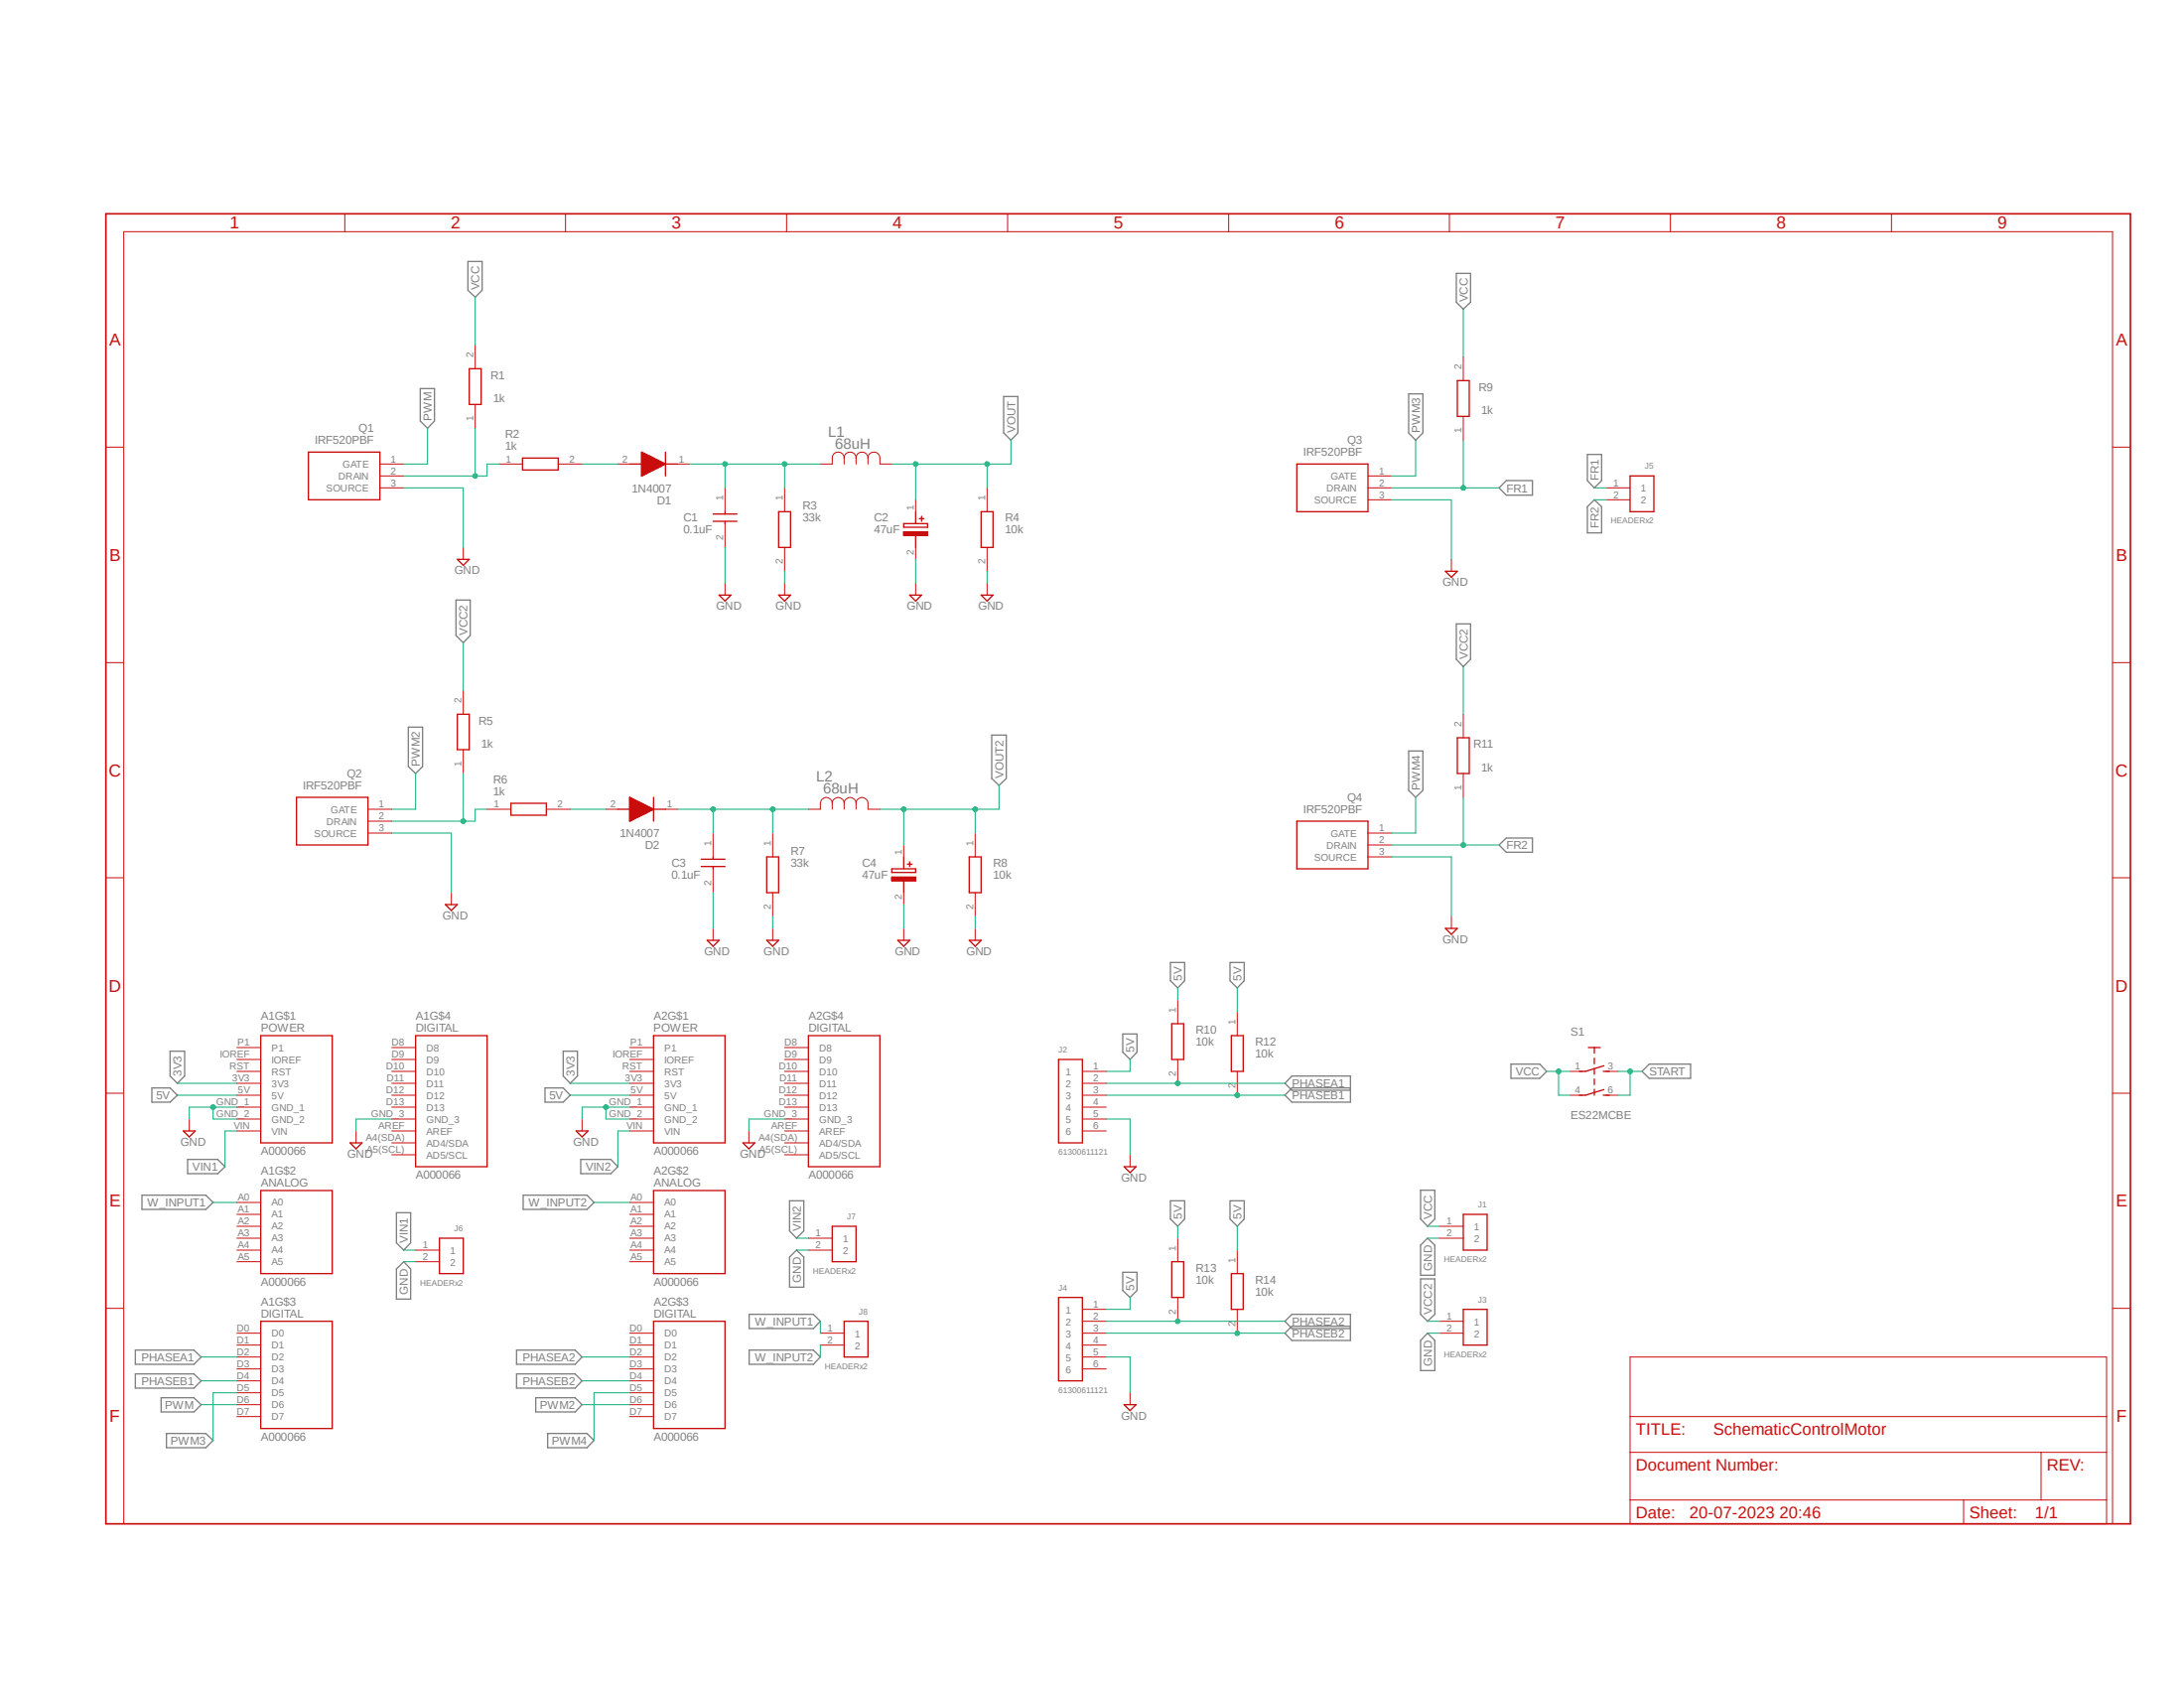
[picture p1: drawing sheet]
<svg xmlns="http://www.w3.org/2000/svg" width="279mm" height="216mm" viewBox="0 0 279 216" stroke-linecap="round" stroke-linejoin="round" font-family="sans-serif">
<path d="M13.2 27.2l259.6 168.1M272.8 27.2l-259.6 168.1" fill="none" stroke="#fff" stroke-width=".13"/>
<g fill="none" stroke="#808080" stroke-width=".17">
<path d="M59.9 33.4h1.8v3.7l-.9 .9-.9-.9zM186.3 35h1.8v3.7l-.9 .8-.9-.8zM53.8 49.7h1.8v4.1l-.9 1-.9-1zM128.4 50.7h1.8v4.7l-.9 .9-.9-.9zM180.2 50.4h1.8v5l-.9 .9-.9-.9zM203.1 58.1h1.8v3.4l-.9 .9-.9-.9zM58.3 76.8h1.9v4.5l-.9 .9-1-.9zM186.3 79.8h1.8v4.5l-.9 1-.9-1zM191.8 62.4l.9-.9h3.3v1.8h-3.3zM204 63.9l.9 .9v3.4h-1.8v-3.4zM52.2 93h1.9v5l-.9 .9-1-.9zM126.9 94h1.8v5.6l-.9 .9-.9-.9z"/>
<path d="M180.2 96.1h1.8v5l-.9 .9-.9-.9zM191.8 108.1l.9-.9h3.3v1.8h-3.3zM19.4 139.1h2.4l.9 1-.9 .9h-2.4zM21.8 134.5h1.8v3.1l-.9 1-.9-1zM69.7 139.1h2.4l.8 1-.8 .9h-2.4zM72.1 134.5h1.8v3.1l-1 1-.8-1zM143.6 132.2h1.9v2.4l-.9 .9-1-.9zM149.7 123.1h1.9v2.3l-.9 1-1-1zM157.4 123.1h1.8v2.3l-.9 1-.9-1zM172.8 139.1h-7.5l-.9 1 .9 .9h7.5v-3.4h-7.5l-.9 1 .9 .8h7.5M193.3 136.1h3.7l.9 .9-.9 .9h-3.7zM210.1 137l.9-.9h5.3v1.8h-5.3z"/>
<path d="M18.2 152.9h8.1l1 .9-1 .9h-8.1zM24 148.3h3.9l.9 .9-.9 .9h-3.9zM50.7 155.1h1.8v3.9l-.9 .9-.9-.9zM66.9 152.9h8.2l.9 .9-.9 .9h-8.2zM74.3 148.3h3.8l.9 .9-.9 .9h-3.8zM101 153.6h1.8v3.8l-.9 1-.9-1zM101.9 159.9l.9 .9v3.8h-1.8v-3.8zM149.7 153.6h1.9v2.3l-.9 .9-1-.9zM157.4 153.6h1.8v2.3l-.9 .9-.9-.9zM181.7 152.2h1.9v3.7l-1 .9-.9-.9zM182.6 158.4l1 .9v3.8h-1.9v-3.8zM17.3 172.7h7.5l.9 .9-.9 .9h-7.5z"/>
<path d="M17.3 175.7h7.5l.9 .9-.9 .9h-7.5zM20.6 178.8h4.2l.9 .9-.9 .9h-4.2zM51.6 161.4l.9 .9v3.9h-1.8v-3.9zM66.1 172.7h7.5l.9 .9-.9 .9h-7.5zM66.1 175.7h7.5l.9 .9-.9 .9h-7.5zM68.5 178.8h5.1l.9 .9-.9 .9h-5.1zM95.8 172.7h8.3l.8 .9-.8 .9h-8.3zM95.8 168.1h8.3l.8 .9-.8 .9h-8.3zM143.6 162.7h1.9v2.4l-.9 .8-1-.8zM172.8 169.6h-7.5l-.9 .9 .9 .9h7.5v-3.3h-7.5l-.9 .9 .9 .9h7.5M181.7 163.6h1.9v4.5l-1 .9-.9-.9zM182.6 170.5l1 .9v3.9h-1.9v-3.9z"/>
<path d="M21.3 183.3h5l1 .9-1 1h-5zM70.1 183.3h5l.9 .9-.9 1h-5z"/>
</g>
<g fill="none" stroke="#c90d0c" stroke-width=".17">
<path d="M39.5 57.8h9.1v6.1h-9.1zM60 47.2h1.6v4.5h-1.6zM66.8 58.6h4.6v1.5h-4.6zM80.6 59.4h6.1M82.1 57.8l3 1.6-3 1.5zM82.1 60h1.8M82.1 59.9h2M82.1 59.8h2.1M82.1 59.7h2.3M82.1 59.6h2.5M82.1 59.5h2.7M82.1 59.4h2.9"/>
<path d="M82.1 59.3h2.9M82.1 59.2h2.7M82.1 59.1h2.5M82.1 59h2.4M82.1 58.9h2.2M82.1 58.8h2M82.1 58.8h1.8M82.1 58.6h1.6M82.1 58.5h1.5M82.1 58.5h1.3M82.1 58.4h1.1M82.1 58.3h1"/>
<path d="M82.1 58.2h.7M82.1 58.1h.6M82.1 58h.4M82.1 58h.2M82.1 57.9h.1M85.1 57.8v3.1M165.9 59.4h9.1v6h-9.1zM186.4 48.7h1.6v4.6h-1.6zM58.5 71.5h1.5l-.7 .8zM82.1 60.9h.1M82.1 60.8h.2M82.1 60.7h.4"/>
<path d="M82.1 60.6h.5M82.1 60.5h.7M82.1 60.4h.9M82.1 60.3h1.1M82.1 60.2h1.3M82.1 60.2h1.4M82.1 60.1h1.6M91.2 65.7h3.1M91.2 66.7h3.1M92 76.1h1.5l-.7 .8zM92.8 65.4v.3M92.8 66.7v.3"/>
<path d="M99.6 65.4h1.5v4.6h-1.5zM99.6 76.1h1.5l-.7 .8zM115.6 67h3.1v.4h-3.1zM115.6 68h3.1v.5h-3.1zM115.6 68.4h3.1M115.6 68.3h3.1M115.6 68.2h3.1M115.6 68.1h3.1M116.4 76.1h1.5l-.8 .8zM117.1 65.4v1.6M117.1 68.5v1.5M117.6 66.3h.6"/>
<path d="M117.9 66v.7M125.5 65.4h1.5v4.6h-1.5zM125.5 76.1h1.5l-.7 .8zM184.9 73.1h1.5l-.7 .7zM208.5 60.9h3.1v4.5h-3.1zM58.5 91.4h1.5v4.5h-1.5zM186.4 94.4h1.6v4.5h-1.6zM37.9 102h9.2v6.1h-9.2zM57 115.7h1.5l-.8 .8zM65.4 102.7h4.5v1.6h-4.5zM79 103.5h6.1M80.6 102l3 1.5-3 1.5"/>
<path d="M80.6 102v3M80.6 105h.1M80.6 104.9h.2M80.6 104.9h.4M80.6 104.7h.6M80.6 104.6h.7M80.6 104.6h.9M80.6 104.5h1.1M80.6 104.4h1.3M80.6 104.3h1.4M80.6 104.2h1.6M80.6 104.1h1.8"/>
<path d="M80.6 104.1h2M80.6 104h2.2M80.6 103.8h2.3M80.6 103.8h2.5M80.6 103.7h2.7M80.6 103.6h2.9M80.6 103.4h2.8M80.6 103.3h2.6M80.6 103.3h2.5M80.6 103.2h2.3M80.6 103.1h2.1M80.6 103h1.9"/>
<path d="M80.6 102.9h1.7M80.6 102.8h1.6M80.6 102.7h1.4M80.6 102.6h1.2M80.6 102.5h1.1M80.6 102.4h.8M80.6 102.4h.7M80.6 102.3h.5M80.6 102.2h.3M80.6 102.1h.2M80.6 102h.1M83.6 102v3"/>
<path d="M89.7 109.9h3.1M89.7 110.8h3.1M91.2 109.6v.3M91.2 110.8v.3M98.1 109.6h1.5v4.6h-1.5zM114.1 111.1h3v.5h-3zM114.1 112.2h3v.4h-3zM114.1 112.6h3M114.1 112.5h3M114.1 112.4h3M114.1 112.3h3M114.1 112.2h3"/>
<path d="M115.6 109.6v1.5M115.6 112.6v1.6M116.1 110.5h.6M116.4 110.2v.6M124 109.6h1.5v4.6h-1.5zM165.9 105h9.1v6.1h-9.1zM184.9 118.7h1.5l-.7 .8zM33.4 132.5h9.1v13.7h-9.1zM53.2 132.5h9.1v16.7h-9.1zM83.6 132.5h9.2v13.7h-9.2zM90.5 120.3h1.5l-.8 .7zM98.1 120.3h1.5l-.8 .7z"/>
<path d="M103.4 132.5h9.2v16.7h-9.2zM114.9 120.3h1.5l-.8 .7zM124 120.3h1.5l-.7 .7zM135.4 135.5h3.1v10.7h-3.1zM149.9 130.9h1.5v4.6h-1.5zM157.5 132.5h1.5v4.5h-1.5zM203.2 134h1.5M204 134v.7M204 135.3v.8M204 136.7v.7M204 138v.7M204 139.3v.8"/>
<path d="M205.1 137h.8M205.2 136.3l-2.4 .7h-.7M205.2 139.4l-2.4 .7h-.7M23.5 144.7h1.5l-.8 .7zM33.4 152.3h9.1v10.6h-9.1zM44.8 146.2h1.5l-.7 .7zM56.2 158.4h3.1v4.5h-3.1zM73.7 144.7h1.5l-.7 .7zM83.6 152.3h9.2v10.6h-9.2zM95 146.2h1.6l-.8 .7zM106.5 156.8h3v4.6h-3zM143.8 149.2h1.5l-.7 .8z"/>
<path d="M187.2 155.3h3v4.6h-3zM205.1 140.1h.8M33.4 169h9.1v13.7h-9.1zM83.6 169h9.2v13.7h-9.2zM108 169h3v4.6h-3zM135.4 165.9h3.1v10.7h-3.1zM143.8 179.7h1.5l-.7 .7zM149.9 161.4h1.5v4.5h-1.5zM157.5 162.9h1.5v4.6h-1.5zM187.2 167.5h3v4.5h-3z"/>
</g>
<g fill="none" stroke="#c90d0c" stroke-width=".13">
<path d="M44.1 27.3v2.3M72.3 27.3v2.3M100.6 27.3v2.3M128.9 27.3v2.3M157.2 27.3v2.3M185.4 27.3v2.3M213.7 27.3v2.3M242 27.3v2.3M13.5 57.2h2.3M48.6 59.4h3M60.8 44.1v3.1M60.8 51.7v3.1"/>
<path d="M63.8 59.4h3M71.4 59.4h3.1M79 59.4h1.6M86.7 59.4h1.5M108 58.6a.76 .76 0 0 0-.8-.8 .76 .76 0 0 0-.7 .8v.8h-1.6M108 58.6a.76 .76 0 0 1 .8-.8 .76 .76 0 0 1 .7 .8M108 58.6v.8M109.5 58.6a.76 .76 0 0 1 .8-.8 .76 .76 0 0 1 .7 .8M109.5 58.6v.8M111 58.6v.8M111 58.6a.76 .76 0 0 1 .8-.8 .76 .76 0 0 1 .8 .8v.8h1.5M187.2 45.6v3.1"/>
<path d="M187.2 53.3v3M270.3 57.2h2.2M48.6 60.9h3M48.6 62.4h3M59.3 70v1.5M92.8 62.4v3M92.8 67v3M92.8 74.6v1.5M100.4 62.4v3M100.4 70v3.1M100.4 74.6v1.5M117.1 63.9v1.5"/>
<path d="M117.1 70v1.5M117.1 74.6v1.5M126.3 62.4v3M126.3 70v3.1M126.3 74.6v1.5M175 60.9h3.1M175 62.4h3.1M175 63.9h3.1M185.7 71.5v1.6M205.5 62.4h3M205.5 63.9h3M13.5 84.8h2.3"/>
<path d="M59.3 88.3v3.1M59.3 95.9v3M187.2 91.4v3M187.2 98.9v3.1M270.3 84.8h2.2M13.5 112.3h2.3M47.1 103.5h3M47.1 105h3M47.1 106.6h3M57.7 114.2v1.5M62.3 103.5h3.1M69.9 103.5h3"/>
<path d="M77.5 103.5h1.5M85.1 103.5h1.6M91.2 106.6v3M91.2 111.1v3.1M91.2 118.7v1.6M98.8 106.6v3M98.8 114.2v3M98.8 118.7v1.6M106.5 102.7a.76 .76 0 0 0-.8-.7 .76 .76 0 0 0-.8 .7v.8h-1.5M106.5 102.7a.76 .76 0 0 1 .7-.7 .76 .76 0 0 1 .8 .7M106.5 102.7v.8M108 102.7a.76 .76 0 0 1 .8-.7 .76 .76 0 0 1 .7 .7"/>
<path d="M108 102.7v.8M109.5 102.7a.76 .76 0 0 1 .8-.7 .76 .76 0 0 1 .7 .7v.8h1.6M109.5 102.7v.8M115.6 108.1v1.5M115.6 114.2v1.5M115.6 118.7v1.6M124.8 106.6v3M124.8 114.2v3M124.8 118.7v1.6M175 106.6h3.1M175 108.1h3.1M175 109.6h3.1"/>
<path d="M185.7 117.2v1.5M270.3 112.3h2.2M13.5 139.8h2.3M30.3 137h3.1M30.3 138.6h3.1M30.3 134h3.1M30.3 135.5h3.1M50.1 137h3.1M50.1 138.6h3.1M50.1 134h3.1M50.1 135.5h3.1M80.6 137h3"/>
<path d="M80.6 138.6h3M80.6 134h3M80.6 135.5h3M100.4 137h3M100.4 138.6h3M100.4 134h3M100.4 135.5h3M138.5 137h3M138.5 138.6h3M150.7 127.9v3M150.7 135.5v3.1M158.3 129.4v3.1"/>
<path d="M158.3 137v3.1M200.9 137h1.5M205.5 137h1.5M270.3 139.8h2.2M24.2 143.1v1.6M30.3 140.1h3.1M30.3 141.6h3.1M30.3 143.1h3.1M30.3 144.7h3.1M30.3 153.8h3.1M30.3 155.3h3.1M30.3 156.8h3.1"/>
<path d="M30.3 158.4h3.1M30.3 159.9h3.1M45.6 144.7v1.5M50.1 140.1h3.1M50.1 141.6h3.1M50.1 143.1h3.1M50.1 144.7h3.1M50.1 146.2h3.1M50.1 147.7h3.1M53.2 159.9h3M74.5 143.1v1.6M80.6 140.1h3"/>
<path d="M80.6 141.6h3M80.6 143.1h3M80.6 144.7h3M80.6 153.8h3M80.6 155.3h3M80.6 156.8h3M80.6 158.4h3M80.6 159.9h3M95.8 144.7v1.5M100.4 140.1h3M100.4 141.6h3M100.4 143.1h3"/>
<path d="M100.4 144.7h3M100.4 146.2h3M100.4 147.7h3M103.4 158.4h3.1M103.4 159.9h3.1M138.5 140.1h3M138.5 141.6h3M138.5 143.1h3M138.5 144.7h3M144.6 147.7v1.5M150.7 158.4v3M158.3 159.9v3"/>
<path d="M184.1 156.8h3.1M184.1 158.4h3.1M200.9 140.1h1.5M205.5 140.1h1.5M13.5 167.3h2.3M30.3 173.6h3.1M30.3 161.4h3.1M30.3 170.5h3.1M30.3 172h3.1M30.3 175.1h3.1M30.3 176.6h3.1M30.3 178.1h3.1"/>
<path d="M30.3 179.7h3.1M53.2 161.4h3M80.6 173.6h3M80.6 161.4h3M80.6 170.5h3M80.6 172h3M80.6 175.1h3M80.6 176.6h3M80.6 178.1h3M80.6 179.7h3M104.9 170.5h3.1M104.9 172h3.1"/>
<path d="M138.5 173.6h3M138.5 170.5h3M138.5 172h3M138.5 175.1h3M138.5 167.5h3M138.5 169h3M144.6 178.1v1.6M150.7 165.9v3.1M158.3 167.5v3M184.1 170.5h3.1M184.1 169h3.1M208.5 173.6h61v21.3h-61z"/>
<path d="M270.3 167.3h2.2M15.8 194.9v-165.3h254.5v165.3M30.3 181.2h3.1M80.6 181.2h3M208.5 185.8h61M208.5 191.9h61M208.5 181.2h61M251.2 191.9v3M261.1 185.8v6.1"/>
</g>
<path d="M13.5 27.3h259v167.6h-259z" fill="none" stroke="#c90d0c" stroke-width=".21"/>
<path d="M60.8 38v6.1M187.2 39.5v6.1M197.9 137h3M199.4 137v3.1h1.5M182.6 156.8h1.5" fill="none" stroke="#0dab76" stroke-width=".13"/>
<circle cx="199.4" cy="137" r=".3" fill="#0dab76"/>
<g fill="none" stroke="#0dab76" stroke-width=".13">
<path d="M54.7 54.8v4.6h-3.1M51.6 62.4h7.7v7.6M92.8 70v4.6M100.4 73.1v1.5M117.1 71.5v3.1M126.3 73.1v1.5M178.1 63.9h7.6v7.6M50.1 106.6h7.6v7.6M91.2 114.2v4.5M98.8 117.2v1.5M115.6 115.7v3M124.8 117.2v1.5"/>
<path d="M178.1 109.6h7.6v7.6M24.2 141.6h6.1M27.3 141.6v1.5h3M25.7 179.7h4.6"/>
<circle cx="199.4" cy="137" r=".3"/>
</g>
<circle cx="27.3" cy="141.6" r=".3" fill="#0dab76"/>
<g fill="none" stroke="#0dab76" stroke-width=".13">
<path d="M24.2 141.6v1.5M50.1 143.1h-4.5v1.6M74.5 141.6h6.1M77.5 141.6v1.5h3.1"/>
<circle cx="27.3" cy="141.6" r=".3"/>
</g>
<circle cx="77.5" cy="141.6" r=".3" fill="#0dab76"/>
<g fill="none" stroke="#0dab76" stroke-width=".13">
<path d="M74.5 59.4h4.5M88.2 59.4h12.2M92.8 59.4v3M74.5 141.6v1.5M100.4 143.1h-4.6v1.6M101.9 159.9h1.5M141.5 143.1h3.1v4.6M182.6 158.4h1.5M51.6 161.4h1.6M141.5 173.6h3.1v4.5M182.6 170.5h1.5"/>
<circle cx="77.5" cy="141.6" r=".3"/>
</g>
<circle cx="92.8" cy="59.4" r=".3" fill="#0dab76"/>
<g fill="none" stroke="#0dab76" stroke-width=".13">
<path d="M104.9 59.4h-4.5v3"/>
<circle cx="92.8" cy="59.4" r=".3"/>
</g>
<circle cx="100.4" cy="59.4" r=".3" fill="#0dab76"/>
<g fill="none" stroke="#0dab76" stroke-width=".13">
<path d="M114.1 59.4h12.2M117.1 59.4v4.5"/>
<circle cx="100.4" cy="59.4" r=".3"/>
</g>
<circle cx="117.1" cy="59.4" r=".3" fill="#0dab76"/>
<g fill="none" stroke="#0dab76" stroke-width=".13">
<path d="M129.3 59.4h-3v3"/>
<circle cx="117.1" cy="59.4" r=".3"/>
</g>
<circle cx="126.3" cy="59.4" r=".3" fill="#0dab76"/>
<g fill="none" stroke="#0dab76" stroke-width=".13">
<path d="M60.8 54.8v6.1M62.3 59.4v1.5h-10.7M129.3 56.3v3.1"/>
<circle cx="126.3" cy="59.4" r=".3"/>
</g>
<circle cx="60.8" cy="60.9" r=".3" fill="#0dab76"/>
<g fill="none" stroke="#0dab76" stroke-width=".13">
<path d="M62.3 59.4h1.5M72.9 103.5h4.6M86.7 103.5h12.1M91.2 103.5v3.1"/>
<circle cx="60.8" cy="60.9" r=".3"/>
</g>
<circle cx="91.2" cy="103.5" r=".3" fill="#0dab76"/>
<g fill="none" stroke="#0dab76" stroke-width=".13">
<path d="M103.4 103.5h-4.6v3.1"/>
<circle cx="91.2" cy="103.5" r=".3"/>
</g>
<circle cx="98.8" cy="103.5" r=".3" fill="#0dab76"/>
<g fill="none" stroke="#0dab76" stroke-width=".13">
<path d="M59.3 98.9v6.1M62.3 103.5h-1.5v1.5h-10.7"/>
<circle cx="98.8" cy="103.5" r=".3"/>
</g>
<circle cx="59.3" cy="105" r=".3" fill="#0dab76"/>
<g fill="none" stroke="#0dab76" stroke-width=".13">
<path d="M187.2 56.3v6.1M178.1 62.4h13.7"/>
<circle cx="59.3" cy="105" r=".3"/>
</g>
<circle cx="187.2" cy="62.4" r=".3" fill="#0dab76"/>
<g fill="none" stroke="#0dab76" stroke-width=".13">
<path d="M204 62.4h1.5M178.1 108.1h13.7M187.2 102v6.1"/>
<circle cx="187.2" cy="62.4" r=".3"/>
</g>
<circle cx="187.2" cy="108.1" r=".3" fill="#0dab76"/>
<g fill="none" stroke="#0dab76" stroke-width=".13">
<path d="M204 63.9h1.5M53.2 98.9v4.6h-3.1M112.6 103.5h12.2M115.6 103.5v4.6M74.5 179.7h6.1"/>
<circle cx="187.2" cy="108.1" r=".3"/>
</g>
<circle cx="115.6" cy="103.5" r=".3" fill="#0dab76"/>
<g fill="none" stroke="#0dab76" stroke-width=".13">
<path d="M127.8 103.5h-3v3.1"/>
<circle cx="115.6" cy="103.5" r=".3"/>
</g>
<circle cx="124.8" cy="103.5" r=".3" fill="#0dab76"/>
<g fill="none" stroke="#0dab76" stroke-width=".13">
<path d="M181.1 56.3v4.6h-3M127.8 100.5v3M181.1 102v4.6h-3M22.7 138.6h7.6M72.9 138.6h7.7M141.5 138.6h22.9M144.6 135.5v1.5h-3.1M150.7 126.4v1.5M158.3 126.4v3M22.7 140.1h7.6M72.9 140.1h7.7M150.7 156.8v1.6"/>
<path d="M158.3 156.8v3.1M25.7 173.6h4.6M30.3 178.1h-3v6.1M80.6 178.1h-4.6v6.1M144.6 165.9v1.6h-3.1"/>
<circle cx="124.8" cy="103.5" r=".3"/>
</g>
<circle cx="150.7" cy="138.6" r=".3" fill="#0dab76"/>
<g fill="none" stroke="#0dab76" stroke-width=".13">
<path d="M141.5 140.1h22.9M25.7 176.6h4.6"/>
<circle cx="150.7" cy="138.6" r=".3"/>
</g>
<circle cx="158.3" cy="140.1" r=".3" fill="#0dab76"/>
<g fill="none" stroke="#0dab76" stroke-width=".13">
<path d="M74.5 173.6h6.1M141.5 169h22.9"/>
<circle cx="158.3" cy="140.1" r=".3"/>
</g>
<circle cx="150.7" cy="169" r=".3" fill="#0dab76"/>
<g fill="none" stroke="#0dab76" stroke-width=".13">
<path d="M74.5 176.6h6.1M141.5 170.5h22.9"/>
<circle cx="150.7" cy="169" r=".3"/>
</g>
<circle cx="158.3" cy="170.5" r=".3" fill="#0dab76"/>
<g fill="none" stroke="#0dab76" stroke-width=".13">
<path d="M59.3 82.2v6.1M187.2 85.3v6.1M207 137h3.1M208.5 137v3.1h-1.5M27.3 153.8h3M30.3 144.7h-1.5v4.5M51.6 159.9h1.6M76 153.8h4.6M80.6 144.7h-1.6v4.5M101.9 158.4h1.5M104.9 169v1.5M104.9 172v1.6"/>
<path d="M182.6 169h1.5"/>
<circle cx="158.3" cy="170.5" r=".3"/>
</g>
<circle cx="208.5" cy="137" r=".3" fill="#0dab76"/>
<circle cx="208.5" cy="137" r=".3" fill="none" stroke="#0dab76" stroke-width=".13"/>
<g font-size="2.2" fill="#c90d0c">
<text x="29.4" y="29.3">1</text>
<text x="57.7" y="29.3">2</text>
<text x="85.9" y="29.3">3</text>
<text x="114.2" y="29.3">4</text>
<text x="142.5" y="29.3">5</text>
<text x="170.7" y="29.3">6</text>
<text x="199" y="29.3">7</text>
<text x="227.2" y="29.3">8</text>
<text x="255.5" y="29.3">9</text>
<text x="14" y="44.2">A</text>
<text x="270.7" y="44.2">A</text>
<text x="14" y="71.7">B</text>
<text x="270.7" y="71.7">B</text>
<text x="13.9" y="99.3">C</text>
<text x="270.6" y="99.3">C</text>
<text x="13.9" y="126.8">D</text>
<text x="270.6" y="126.8">D</text>
<text x="14" y="154.3">E</text>
<text x="270.7" y="154.3">E</text>
<text x="14" y="181.9">F</text>
<text x="270.7" y="181.9">F</text>
</g>
<g font-size="2.1" fill="#c90d0c">
<text x="209.3" y="183.5">TITLE:</text>
<text x="219.2" y="183.5">SchematicControlMotor</text>
<text x="209.3" y="188">Document Number:</text>
<text x="261.9" y="188">REV:</text>
<text x="209.3" y="194.1">Date:</text>
<text x="216.2" y="194.1">20-07-2023 20:46</text>
<text x="252" y="194.1">Sheet:</text>
<text x="260.3" y="194.1">1/1</text>
</g>
<g font-size="1.9" fill="#808080">
<text x="105.9" y="55.8">L1</text>
<text x="106.8" y="57.4">68uH</text>
<text x="104.4" y="100">L2</text>
<text x="105.3" y="101.5">68uH</text>
</g>
<g font-size="1.5" fill="#808080">
<text x="61.3" y="37.1" transform="rotate(-90 61.3 37.1)">VCC</text>
<text x="187.8" y="38.7" transform="rotate(-90 187.8 38.7)">VCC</text>
<text x="55.2" y="53.8" transform="rotate(-90 55.2 53.8)">PWM</text>
<text x="62.7" y="48.5">R1</text>
<text x="63.1" y="51.5">1k</text>
<text x="189.1" y="50">R9</text>
<text x="189.5" y="53">1k</text>
<text x="40.3" y="56.8">IRF520PBF</text>
<text x="45.9" y="55.3">Q1</text>
<text x="64.6" y="57.6">1k</text>
<text x="64.6" y="56.1">R2</text>
<text x="129.9" y="55.4" transform="rotate(-90 129.9 55.4)">VOUT</text>
<text x="166.7" y="58.3">IRF520PBF</text>
<text x="172.3" y="56.8">Q3</text>
<text x="181.7" y="55.4" transform="rotate(-90 181.7 55.4)">PWM3</text>
<text x="80.8" y="63">1N4007</text>
<text x="84" y="64.5">D1</text>
<text x="102.7" y="65.2">R3</text>
<text x="192.7" y="63">FR1</text>
<text x="204.5" y="61.5" transform="rotate(-90 204.5 61.5)">FR1</text>
<text x="87.4" y="68.2">0.1uF</text>
<text x="87.4" y="66.7">C1</text>
<text x="102.7" y="66.7">33k</text>
<text x="111.8" y="66.7">C2</text>
<text x="111.8" y="68.2">47uF</text>
<text x="128.6" y="68.2">10k</text>
<text x="128.6" y="66.7">R4</text>
<text x="204.5" y="67.6" transform="rotate(-90 204.5 67.6)">FR2</text>
<text x="58.1" y="73.4">GND</text>
<text x="184.5" y="75">GND</text>
<text x="59.8" y="81.3" transform="rotate(-90 59.8 81.3)">VCC2</text>
<text x="91.6" y="78">GND</text>
<text x="99.2" y="78">GND</text>
<text x="116" y="78">GND</text>
<text x="125.1" y="78">GND</text>
<text x="187.8" y="84.3" transform="rotate(-90 187.8 84.3)">VCC2</text>
<text x="61.2" y="92.7">R5</text>
<text x="61.6" y="95.6">1k</text>
<text x="188.5" y="95.7">R11</text>
<text x="38.7" y="101">IRF520PBF</text>
<text x="44.4" y="99.4">Q2</text>
<text x="53.7" y="98" transform="rotate(-90 53.7 98)">PWM2</text>
<text x="63.1" y="101.7">1k</text>
<text x="63.1" y="100.2">R6</text>
<text x="128.4" y="99.6" transform="rotate(-90 128.4 99.6)">VOUT2</text>
<text x="181.7" y="101.1" transform="rotate(-90 181.7 101.1)">PWM4</text>
<text x="189.5" y="98.7">1k</text>
<text x="79.3" y="107.1">1N4007</text>
<text x="166.7" y="104">IRF520PBF</text>
<text x="172.3" y="102.5">Q4</text>
<text x="82.5" y="108.6">D2</text>
<text x="85.9" y="112.4">0.1uF</text>
<text x="85.9" y="110.9">C3</text>
<text x="101.1" y="110.9">33k</text>
<text x="101.1" y="109.3">R7</text>
<text x="110.3" y="110.9">C4</text>
<text x="110.3" y="112.4">47uF</text>
<text x="127" y="112.4">10k</text>
<text x="127" y="110.9">R8</text>
<text x="192.7" y="108.6">FR2</text>
<text x="56.6" y="117.6">GND</text>
<text x="90.1" y="122.2">GND</text>
<text x="97.7" y="122.2">GND</text>
<text x="114.5" y="122.2">GND</text>
<text x="123.6" y="122.2">GND</text>
<text x="151.2" y="125.4" transform="rotate(-90 151.2 125.4)">5V</text>
<text x="158.8" y="125.4" transform="rotate(-90 158.8 125.4)">5V</text>
<text x="184.5" y="120.7">GND</text>
<text x="33.4" y="132">POWER</text>
<text x="33.4" y="130.5">A1G$1</text>
<text x="53.2" y="132">DIGITAL</text>
<text x="53.2" y="130.5">A1G$4</text>
<text x="83.6" y="132">POWER</text>
<text x="83.6" y="130.5">A2G$1</text>
<text x="103.4" y="132">DIGITAL</text>
<text x="103.4" y="130.5">A2G$4</text>
<text x="23.2" y="137.6" transform="rotate(-90 23.2 137.6)">3V3</text>
<text x="73.5" y="137.6" transform="rotate(-90 73.5 137.6)">3V3</text>
<text x="145.1" y="134.6" transform="rotate(-90 145.1 134.6)">5V</text>
<text x="153" y="133.7">10k</text>
<text x="153" y="132.2">R10</text>
<text x="160.6" y="135.3">10k</text>
<text x="160.6" y="133.7">R12</text>
<text x="193.9" y="137.5">VCC</text>
<text x="200.9" y="132.5">S1</text>
<text x="211" y="137.5">START</text>
<text x="20" y="140.6">5V</text>
<text x="70.3" y="140.6">5V</text>
<text x="165.3" y="139.1">PHASEA1</text>
<text x="165.3" y="140.6">PHASEB1</text>
<text x="200.9" y="143.1">ES22MCBE</text>
<text x="23.1" y="146.6">GND</text>
<text x="24.6" y="149.7">VIN1</text>
<text x="33.4" y="147.7">A000066</text>
<text x="44.4" y="148.1">GND</text>
<text x="73.3" y="146.6">GND</text>
<text x="74.9" y="149.7">VIN2</text>
<text x="83.6" y="147.7">A000066</text>
<text x="94.7" y="148.1">GND</text>
<text x="18.8" y="154.3">W_INPUT1</text>
<text x="33.4" y="151.8">ANALOG</text>
<text x="33.4" y="150.3">A1G$2</text>
<text x="53.2" y="150.7">A000066</text>
<text x="67.6" y="154.3">W_INPUT2</text>
<text x="83.6" y="151.8">ANALOG</text>
<text x="83.6" y="150.3">A2G$2</text>
<text x="103.4" y="150.7">A000066</text>
<text x="143.4" y="151.1">GND</text>
<text x="151.2" y="155.9" transform="rotate(-90 151.2 155.9)">5V</text>
<text x="158.8" y="155.9" transform="rotate(-90 158.8 155.9)">5V</text>
<text x="183.2" y="155.9" transform="rotate(-90 183.2 155.9)">VCC</text>
<text x="52.2" y="159" transform="rotate(-90 52.2 159)">VIN1</text>
<text x="102.4" y="157.4" transform="rotate(-90 102.4 157.4)">VIN2</text>
<text x="33.4" y="164.4">A000066</text>
<text x="33.4" y="167">A1G$3</text>
<text x="52.2" y="165.6" transform="rotate(-90 52.2 165.6)">GND</text>
<text x="83.6" y="164.4">A000066</text>
<text x="83.6" y="167">A2G$3</text>
<text x="102.4" y="164" transform="rotate(-90 102.4 164)">GND</text>
<text x="145.1" y="165.1" transform="rotate(-90 145.1 165.1)">5V</text>
<text x="153" y="164.2">10k</text>
<text x="153" y="162.7">R13</text>
<text x="160.6" y="165.7">10k</text>
<text x="160.6" y="164.2">R14</text>
<text x="183.2" y="162.5" transform="rotate(-90 183.2 162.5)">GND</text>
<text x="33.4" y="168.6">DIGITAL</text>
<text x="83.6" y="168.6">DIGITAL</text>
<text x="96.6" y="169.5">W_INPUT1</text>
<text x="165.3" y="169.5">PHASEA2</text>
<text x="165.3" y="171.1">PHASEB2</text>
<text x="183.2" y="168.1" transform="rotate(-90 183.2 168.1)">VCC2</text>
<text x="18.1" y="174.1">PHASEA1</text>
<text x="18.1" y="177.2">PHASEB1</text>
<text x="66.8" y="174.1">PHASEA2</text>
<text x="66.8" y="177.2">PHASEB2</text>
<text x="96.6" y="174.1">W_INPUT2</text>
<text x="183.2" y="174.7" transform="rotate(-90 183.2 174.7)">GND</text>
<text x="21.1" y="180.2">PWM</text>
<text x="21.8" y="184.8">PWM3</text>
<text x="33.4" y="184.2">A000066</text>
<text x="69" y="180.2">PWM2</text>
<text x="70.6" y="184.8">PWM4</text>
<text x="83.6" y="184.2">A000066</text>
<text x="143.4" y="181.6">GND</text>
</g>
<g font-size="1.3" fill="#808080">
<text x="60.6" y="45.8" transform="rotate(-90 60.6 45.8)">2</text>
<text x="187" y="47.3" transform="rotate(-90 187 47.3)">2</text>
<text x="60.6" y="53.8" transform="rotate(-90 60.6 53.8)">1</text>
<text x="43.9" y="59.8">GATE</text>
<text x="50" y="59.1">1</text>
<text x="64.7" y="59.1">1</text>
<text x="72.9" y="59.1">2</text>
<text x="79.6" y="59.1">2</text>
<text x="86.9" y="59.1">1</text>
<text x="187" y="55.4" transform="rotate(-90 187 55.4)">1</text>
<text x="41.7" y="62.9">SOURCE</text>
<text x="43.3" y="61.3">DRAIN</text>
<text x="50" y="60.7">2</text>
<text x="50" y="62.2">3</text>
<text x="92.5" y="64" transform="rotate(-90 92.5 64)">1</text>
<text x="100.2" y="64" transform="rotate(-90 100.2 64)">1</text>
<text x="116.9" y="65.2" transform="rotate(-90 116.9 65.2)">1</text>
<text x="126.1" y="64" transform="rotate(-90 126.1 64)">1</text>
<text x="168.1" y="64.4">SOURCE</text>
<text x="169.7" y="62.9">DRAIN</text>
<text x="170.3" y="61.3">GATE</text>
<text x="176.4" y="60.7">1</text>
<text x="176.4" y="62.2">2</text>
<text x="176.4" y="63.7">3</text>
<text x="206.4" y="62.2">1</text>
<text x="206.4" y="63.7">2</text>
<text x="209.9" y="62.9">1</text>
<text x="209.9" y="64.4">2</text>
<text x="92.5" y="69.1" transform="rotate(-90 92.5 69.1)">2</text>
<text x="116.9" y="70.9" transform="rotate(-90 116.9 70.9)">2</text>
<text x="100.2" y="72.1" transform="rotate(-90 100.2 72.1)">2</text>
<text x="126.1" y="72.1" transform="rotate(-90 126.1 72.1)">2</text>
<text x="59.1" y="89.9" transform="rotate(-90 59.1 89.9)">2</text>
<text x="187" y="93" transform="rotate(-90 187 93)">2</text>
<text x="59.1" y="98" transform="rotate(-90 59.1 98)">1</text>
<text x="187" y="101.1" transform="rotate(-90 187 101.1)">1</text>
<text x="40.2" y="107">SOURCE</text>
<text x="41.8" y="105.5">DRAIN</text>
<text x="42.3" y="104">GATE</text>
<text x="48.5" y="103.3">1</text>
<text x="48.5" y="104.8">2</text>
<text x="48.5" y="106.3">3</text>
<text x="63.2" y="103.3">1</text>
<text x="71.3" y="103.3">2</text>
<text x="78.1" y="103.3">2</text>
<text x="85.3" y="103.3">1</text>
<text x="170.3" y="107">GATE</text>
<text x="176.4" y="106.3">1</text>
<text x="176.4" y="107.9">2</text>
<text x="91" y="113.2" transform="rotate(-90 91 113.2)">2</text>
<text x="91" y="108.2" transform="rotate(-90 91 108.2)">1</text>
<text x="98.6" y="108.2" transform="rotate(-90 98.6 108.2)">1</text>
<text x="115.4" y="109.4" transform="rotate(-90 115.4 109.4)">1</text>
<text x="124.5" y="108.2" transform="rotate(-90 124.5 108.2)">1</text>
<text x="168.1" y="110.1">SOURCE</text>
<text x="169.7" y="108.5">DRAIN</text>
<text x="176.4" y="109.4">3</text>
<text x="98.6" y="116.3" transform="rotate(-90 98.6 116.3)">2</text>
<text x="115.4" y="115.1" transform="rotate(-90 115.4 115.1)">2</text>
<text x="124.5" y="116.3" transform="rotate(-90 124.5 116.3)">2</text>
<text x="150.4" y="129.5" transform="rotate(-90 150.4 129.5)">1</text>
<text x="158.1" y="131.1" transform="rotate(-90 158.1 131.1)">1</text>
<text x="28.2" y="135.3">IOREF</text>
<text x="29.4" y="136.8">RST</text>
<text x="30.4" y="133.8">P1</text>
<text x="34.8" y="137.5">RST</text>
<text x="34.8" y="134.4">P1</text>
<text x="34.8" y="136">IOREF</text>
<text x="49.4" y="136.8">D10</text>
<text x="50.1" y="133.8">D8</text>
<text x="50.1" y="135.3">D9</text>
<text x="54.6" y="134.4">D8</text>
<text x="54.6" y="136">D9</text>
<text x="54.6" y="137.5">D10</text>
<text x="78.4" y="135.3">IOREF</text>
<text x="79.6" y="136.8">RST</text>
<text x="80.6" y="133.8">P1</text>
<text x="85" y="137.5">RST</text>
<text x="85" y="134.4">P1</text>
<text x="85" y="136">IOREF</text>
<text x="99.6" y="136.8">D10</text>
<text x="100.4" y="133.8">D8</text>
<text x="100.4" y="135.3">D9</text>
<text x="104.8" y="134.4">D8</text>
<text x="104.8" y="136">D9</text>
<text x="104.8" y="137.5">D10</text>
<text x="136.4" y="137.5">1</text>
<text x="139.9" y="136.8">1</text>
<text x="150.4" y="137.6" transform="rotate(-90 150.4 137.6)">2</text>
<text x="201.5" y="136.8">1</text>
<text x="205.7" y="136.8">3</text>
<text x="27.7" y="141.4">GND_1</text>
<text x="27.7" y="142.9">GND_2</text>
<text x="29.7" y="138.3">3V3</text>
<text x="30.4" y="139.9">5V</text>
<text x="34.8" y="139">3V3</text>
<text x="34.8" y="140.5">5V</text>
<text x="34.8" y="142.1">GND_1</text>
<text x="34.8" y="143.6">GND_2</text>
<text x="47.5" y="142.9">GND_3</text>
<text x="49.4" y="139.9">D12</text>
<text x="49.4" y="141.4">D13</text>
<text x="49.5" y="138.3">D11</text>
<text x="54.6" y="139">D11</text>
<text x="54.6" y="140.5">D12</text>
<text x="54.6" y="142.1">D13</text>
<text x="54.6" y="143.6">GND_3</text>
<text x="77.9" y="141.4">GND_1</text>
<text x="77.9" y="142.9">GND_2</text>
<text x="80" y="138.3">3V3</text>
<text x="80.7" y="139.9">5V</text>
<text x="85" y="139">3V3</text>
<text x="85" y="140.5">5V</text>
<text x="85" y="142.1">GND_1</text>
<text x="85" y="143.6">GND_2</text>
<text x="97.7" y="142.9">GND_3</text>
<text x="99.6" y="139.9">D12</text>
<text x="99.6" y="141.4">D13</text>
<text x="99.7" y="138.3">D11</text>
<text x="104.8" y="139">D11</text>
<text x="104.8" y="140.5">D12</text>
<text x="104.8" y="142.1">D13</text>
<text x="104.8" y="143.6">GND_3</text>
<text x="136.4" y="139">2</text>
<text x="136.4" y="140.5">3</text>
<text x="136.4" y="142.1">4</text>
<text x="136.4" y="143.6">5</text>
<text x="139.9" y="138.3">2</text>
<text x="139.9" y="139.9">3</text>
<text x="139.9" y="141.4">4</text>
<text x="139.9" y="142.9">5</text>
<text x="158.1" y="139.1" transform="rotate(-90 158.1 139.1)">2</text>
<text x="201.5" y="139.9">4</text>
<text x="205.7" y="139.9">6</text>
<text x="29.9" y="144.4">VIN</text>
<text x="34.8" y="145.1">VIN</text>
<text x="46.8" y="146">A4(SDA)</text>
<text x="46.9" y="147.5">A5(SCL)</text>
<text x="48.4" y="144.4">AREF</text>
<text x="54.6" y="145.1">AREF</text>
<text x="54.6" y="146.6">AD4/SDA</text>
<text x="54.6" y="148.2">AD5/SCL</text>
<text x="80.2" y="144.4">VIN</text>
<text x="85" y="145.1">VIN</text>
<text x="97.1" y="146">A4(SDA)</text>
<text x="97.2" y="147.5">A5(SCL)</text>
<text x="98.7" y="144.4">AREF</text>
<text x="104.8" y="145.1">AREF</text>
<text x="104.8" y="146.6">AD4/SDA</text>
<text x="104.8" y="148.2">AD5/SCL</text>
<text x="136.4" y="145.1">6</text>
<text x="139.9" y="144.4">6</text>
<text x="30.4" y="153.6">A0</text>
<text x="30.4" y="155.1">A1</text>
<text x="34.8" y="154.2">A0</text>
<text x="34.8" y="155.7">A1</text>
<text x="80.7" y="153.6">A0</text>
<text x="80.7" y="155.1">A1</text>
<text x="85" y="154.2">A0</text>
<text x="85" y="155.7">A1</text>
<text x="30.4" y="156.6">A2</text>
<text x="30.4" y="158.2">A3</text>
<text x="30.4" y="159.7">A4</text>
<text x="30.4" y="161.2">A5</text>
<text x="34.8" y="157.3">A2</text>
<text x="34.8" y="158.8">A3</text>
<text x="34.8" y="160.3">A4</text>
<text x="34.8" y="161.8">A5</text>
<text x="54.1" y="159.7">1</text>
<text x="54.1" y="161.2">2</text>
<text x="57.6" y="160.4">1</text>
<text x="57.6" y="161.9">2</text>
<text x="80.7" y="156.6">A2</text>
<text x="80.7" y="158.2">A3</text>
<text x="80.7" y="159.7">A4</text>
<text x="80.7" y="161.2">A5</text>
<text x="85" y="157.3">A2</text>
<text x="85" y="158.8">A3</text>
<text x="85" y="160.3">A4</text>
<text x="85" y="161.8">A5</text>
<text x="104.3" y="158.2">1</text>
<text x="104.3" y="159.7">2</text>
<text x="107.9" y="158.8">1</text>
<text x="107.9" y="160.4">2</text>
<text x="150.4" y="160" transform="rotate(-90 150.4 160)">1</text>
<text x="158.1" y="161.5" transform="rotate(-90 158.1 161.5)">1</text>
<text x="185.1" y="156.6">1</text>
<text x="185.1" y="158.2">2</text>
<text x="188.6" y="157.3">1</text>
<text x="188.6" y="158.8">2</text>
<text x="136.4" y="168">1</text>
<text x="139.9" y="167.3">1</text>
<text x="30.3" y="170.3">D0</text>
<text x="30.3" y="171.8">D1</text>
<text x="30.3" y="173.3">D2</text>
<text x="34.8" y="171">D0</text>
<text x="34.8" y="172.5">D1</text>
<text x="80.6" y="170.3">D0</text>
<text x="80.6" y="171.8">D1</text>
<text x="80.6" y="173.3">D2</text>
<text x="85" y="171">D0</text>
<text x="85" y="172.5">D1</text>
<text x="105.9" y="170.3">1</text>
<text x="105.9" y="171.8">2</text>
<text x="109.4" y="171">1</text>
<text x="109.4" y="172.5">2</text>
<text x="136.4" y="169.5">2</text>
<text x="136.4" y="171">3</text>
<text x="136.4" y="172.5">4</text>
<text x="139.9" y="168.8">2</text>
<text x="139.9" y="170.3">3</text>
<text x="139.9" y="171.8">4</text>
<text x="139.9" y="173.3">5</text>
<text x="150.4" y="168.1" transform="rotate(-90 150.4 168.1)">2</text>
<text x="158.1" y="169.6" transform="rotate(-90 158.1 169.6)">2</text>
<text x="185.1" y="168.8">1</text>
<text x="185.1" y="170.3">2</text>
<text x="188.6" y="169.5">1</text>
<text x="188.6" y="171">2</text>
<text x="30.3" y="174.9">D3</text>
<text x="30.3" y="176.4">D4</text>
<text x="30.3" y="177.9">D5</text>
<text x="30.3" y="179.4">D6</text>
<text x="34.8" y="174">D2</text>
<text x="34.8" y="175.6">D3</text>
<text x="34.8" y="177.1">D4</text>
<text x="34.8" y="178.6">D5</text>
<text x="80.6" y="174.9">D3</text>
<text x="80.6" y="176.4">D4</text>
<text x="80.6" y="177.9">D5</text>
<text x="80.6" y="179.4">D6</text>
<text x="85" y="174">D2</text>
<text x="85" y="175.6">D3</text>
<text x="85" y="177.1">D4</text>
<text x="85" y="178.6">D5</text>
<text x="136.4" y="174.1">5</text>
<text x="136.4" y="175.6">6</text>
<text x="139.9" y="174.9">6</text>
<text x="30.3" y="181">D7</text>
<text x="34.8" y="180.1">D6</text>
<text x="34.8" y="181.6">D7</text>
<text x="80.6" y="181">D7</text>
<text x="85" y="180.1">D6</text>
<text x="85" y="181.6">D7</text>
</g>
<g font-size="1.1" fill="#808080">
<text x="210.4" y="59.9">J5</text>
<text x="206.1" y="67">HEADERx2</text>
<text x="135.4" y="134.6">J2</text>
<text x="135.4" y="147.7">61300611121</text>
<text x="108.4" y="155.9">J7</text>
<text x="189.1" y="154.4">J1</text>
<text x="58.1" y="157.4">J6</text>
<text x="184.7" y="161.4">HEADERx2</text>
<text x="53.8" y="164.4">HEADERx2</text>
<text x="104" y="162.9">HEADERx2</text>
<text x="135.4" y="165.1">J4</text>
<text x="189.1" y="166.6">J3</text>
<text x="109.9" y="168.1">J8</text>
<text x="184.7" y="173.6">HEADERx2</text>
<text x="105.5" y="175.1">HEADERx2</text>
<text x="135.4" y="178.1">61300611121</text>
</g>
</svg>
